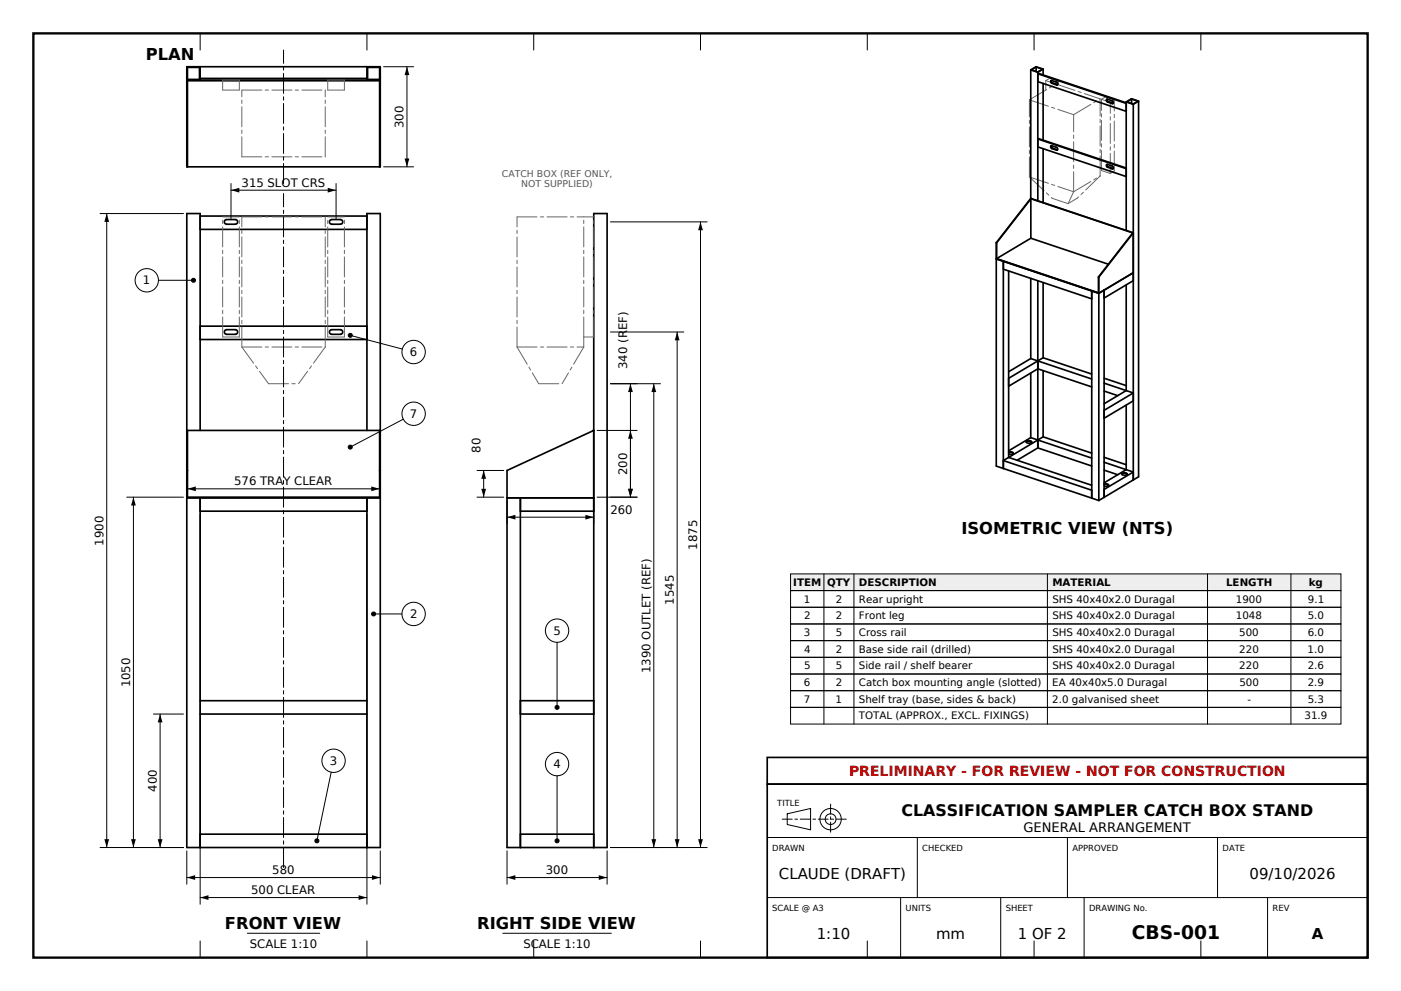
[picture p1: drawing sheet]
<svg xmlns="http://www.w3.org/2000/svg" width="420mm" height="297mm" viewBox="0 0 420 297" stroke-linecap="round" stroke-linejoin="round" font-family="sans-serif">
<g fill="none" stroke="#000" stroke-width=".5">
<path d="M56 20h58v30h-58zM60 20v4M110 20v4M56 24h58M56.2 20.2h3.6v3.6h-3.6zM56.2 24v26M56.2 24.2h57.6M60 23.5h50M110.2 20.2h3.6v3.6h-3.6zM113.8 24v26M309 20.9v38.6M309 20.9l2.1 .8"/>
<path d="M309.2 20.9l1.4-.8 1.9 .6-1.4 .9zM310.6 20.1v1.3M311.1 21.7v38.5M311.1 24.5l26.5 8.9M312.7 20.7l-2.1-.7-1.6 .9M312.7 20.7l-1.6 1M312.7 20.7v1.8M312.7 25v17M315.2 24.1v.4l.3 .4M315.3 25l-.3-.5 .2-.4 1.6 .6 .3 .5-.4 .2M315.3 25l1.4 .4M315.5 24.9l1.4 .4"/>
<path d="M315.5 24.9l-.2 .1M316.9 25.3h.1M316.9 25.3l-.2 .1M331.9 29.7v.4l.3 .3M332 30.6a.42 .42 0 0 1-.4-.4 .42 .42 0 0 1 .4-.5l1.6 .6 .2 .5-.4 .2M332 30.6l1.4 .4M332.2 30.4l-.2 .2M332.2 30.4l1.4 .5M333.6 30.9h.1M333.6 30.9l-.2 .1M337.6 30.5l2.1 .8M337.6 30.5v38.6"/>
<path d="M337.6 30.8l-26.3-8.8-.2 .1 26.5 8.9M337.8 30.5l1.4-.8 1.9 .6-1.4 .9zM339.2 29.7v1.3M339.7 31.3v112.5M341.3 30.3l-2.1-.7-1.6 .9M341.3 30.3l-1.6 1M341.3 30.3v112.6l-11.9 7.1M309 59.5l-10.3 13.2M309 59.5l30.6 10.3M309 59.5v11.9M309 59.5l30.6 10.2M309 59.6l-10.2 13.2"/>
<path d="M311.1 44l26.5 8.9M312.7 44.6v16.1M315.2 43.7v.4l.3 .3M315.3 44.5l-.3-.5 .2-.3 1.6 .5 .3 .6-.4 .2M315.3 44.5l1.4 .5M315.5 44.4l1.4 .5M315.5 44.4l-.2 .1M316.9 44.9h.1M316.9 44.9l-.2 .1M331.9 49.3v.4l.3 .3M332 50.1a.42 .42 0 0 1-.4-.4 .42 .42 0 0 1 .4-.4l1.6 .6 .2 .5-.4 .2M332 50.1l1.4 .5"/>
<path d="M332.2 50l-.2 .1M332.2 50l1.4 .5M333.6 50.5h.1M333.6 50.5l-.2 .1M337.6 50.4l-26.3-8.9-.2 .2 26.5 8.8M60 68.8h50M60 64.7h50M67.5 66l.4-.2h2.6a.7 .7 0 0 1 .8 .7 .7 .7 0 0 1-.8 .7l-2.8-.1-.5-.6zM99 66l.5-.2h2.6a.7 .7 0 0 1 .7 .7 .7 .7 0 0 1-.7 .7l-2.9-.1-.4-.3zM298.7 72.7v67l30.7 10.3M298.7 77.6l30.7 10.3 10.3-6.2M298.7 72.7l.1 .1"/>
<path d="M298.8 72.8v4.7M298.8 77.5l30.5 10.2v-4.7M300.8 78.3v62.1M309 71.4l-10.2 6.1M309 71.4l23.3 7.8M339.6 69.8l-10.3 13.2M339.6 69.8h.1M339.6 69.7l-10.2 13.3M339.6 69.7v.1M60 97.7h50M67.5 99l.4-.2h2.6a.7 .7 0 0 1 .8 .7 .7 .7 0 0 1-.8 .7l-2.8-.1-.5-.6zM99 99l.5-.2h2.6a.7 .7 0 0 1 .7 .7 .7 .7 0 0 1-.7 .7l-2.9-.1-.4-.3z"/>
<path d="M300.8 80.7l26.5 8.9M302.4 81.2v55.9l24.9 8.3M309 83.4v24.1M311.1 84.1v50.1M312.7 84.7v22.5M327.3 87.2v62.1M329.3 83h.1M329.4 83v67M331 87v62.1M337.6 85.4v31.7l-6.6 3.9M339.7 84.1l-8.7 5.2M60 101.8h50"/>
<path d="M302.4 115.8l8.7-5.3 16.2 5.5M309 111.8v19.4M309 107.5l18.3 6.1M309 107.5l-6.6 3.9M312.7 111.1v19.8M312.7 107.2l-10.3 6.2M312.7 107.2l14.6 4.9M331 117.2l4.1 1.4M331 114.8l8.7 3-8.7 5.2M331 113.4l6.6 2.2M56 129h58M56.2 129v20h57.6v-20"/>
<path d="M60 129v-65h-4v190h58v-190h-4v65M177.8 129.1l.2-.1-26 12v113h30v-190h-4v190M302.4 135.5h.9l.4 .3M302.4 135.6h.9l.4 .2M303.7 135.8a.9 .9 0 0 1-1.3 .3M307.7 132.5a1.23 1.23 0 0 1 1.6 0M307.8 132.3a.86 .86 0 0 1 1.4 .3l-.1 .1a1.22 1.22 0 0 1-1.5-.2zM309 131.2l18.3 6.1M309 131.2l-6.6 3.9M309.1 132.3v.4M311.1 134.2l16.2 5.5M311.1 134.2l-6.2 3.7"/>
<path d="M312.7 130.9l-11.9 7.1 26.5 8.9M312.7 130.9l14.6 4.9M331 138.5l8.7 3-8.7 5.2M331 137.1l6.6 2.2M337.6 121.4v19.4l-6.6 3.9M339.7 120.1l-8.7 5.3M56 149.2h58M56 141h.2M60 149.2v104.8M60 153.2h50M110 149.2v104.8M113.8 141h.2"/>
<path d="M152 149.2h26M156 153.2h22M156 149.2v104.8M331 145.1l.4-.1a.68 .68 0 0 1 .9 .5l-.5 .2h-.8M331 145.2h.9l.4 .2M331 140.9l4.1 1.4M336.3 142.1a1.23 1.23 0 0 1 1.6 0M336.4 141.9a.86 .86 0 0 1 1.5 .3l-.1 .1a1.22 1.22 0 0 1-1.5-.2zM337.7 141.9v.4M60 214h50M60 210h50M156 214h22"/>
<path d="M156 210h22M60 250h50M156 250h22"/>
</g>
<g fill="none" stroke="#666" stroke-width=".3" stroke-dasharray="6 1 1 1">
<path d="M66.7 27v-3M66.7 27h5.1M66.7 24h5.1M71.8 27v-3M72.5 27h25M98.3 27v-3M98.3 27h4.9M98.3 24h4.9M103.2 27v-3M308.6 29.9l8-4.7M308.6 29.9l13.3 4.5M313.5 27v-2.8"/>
<path d="M313.5 24.2l1.2-.7M313.5 24.2l2.7 .9M314.7 23.5l2.6 .8M316.2 25.4v-.3M316.2 25.1l1.1-.8M316.6 25.2l13.2 4.4M317.3 25.5v-1.2M321.9 34.4l7.9-4.8M330.2 29.8l1.2-.7M330.2 29.8l2.7 .9M331.4 29.1l2.6 .8M332.9 30.7l1.1-.8"/>
<path d="M72.5 47v-20M72.5 47h25M97.5 47v-20M308.6 53v-23.1M308.6 53l13.3 4.5M308.6 53l6.8 6.4M315.4 59.4l4.8 1.6M321.9 57.5v-23.1M321.9 57.5l-1.7 3.5M321.9 57.5l7.9-4.8M329.8 52.7v-23.1M329.8 52.7l-6.8 6.7"/>
<path d="M330.2 51.1v-21.3M330.2 51.1l2.7 .9M332.9 52v-21.3M332.9 52l1.1-.7M334 51.3v-21.4M66.7 65h5.1M72.5 65h25M98.3 65h4.9M155 65h20M175 65h3M320.2 61l2.8-1.6M66.7 101v-36"/>
<path d="M66.7 101h5.1M71.8 101v-36M72.5 104v-39M72.5 104h25M72.5 104l8 11M80.5 115h9M97.5 104v-39M97.5 104l-8 11M98.3 101v-36M98.3 101h4.9M103.2 101v-36M155 104v-39"/>
<path d="M155 104l6.5 11M155 104h20M161.5 115h7M175 104v-3M175 104l-6.5 11M175 101v-36M175 101h3M178 101v-36"/>
</g>
<path d="M85 55v-40M85 260v-202" fill="none" stroke="#000" stroke-width=".3" stroke-dasharray="6 1 1 1"/>
<g fill="none" stroke="#000" stroke-width=".3">
<path d="M115 20h9M122 20v30M69.3 55v10.5M69.3 57h31.4M100.7 55v10.5M115 50h9M30 64h25M32 64v190M183 66.5h29M210 66.5v187.5M47.5 84h10.5M183 99.5h22"/>
<path d="M203 99.5v154.5M183 115h15M189 115v34M196 115v139M179 129h12M38 149h17M40 149v105M56.2 144v4.5M56.2 146.5h57.6M60 154.2v116.8M110 154.2v116.8M113.8 144v4.5"/>
<path d="M143 149h8M143 141h8M145 141v8M152 150v7M152 155h26M178 150v7M179 149h12M112 184h8.5M167 192.5v19.5M46 214h9M48 214v40M167 232.5v19.5"/>
<path d="M30 254h25M56 255v10M114 255v10M152 255v10M182 255v10M183 254h29M56 263h58M60 269h50M74.1 279.7h21.7M150.7 279.7h32.6M152 263h30"/>
<circle cx="44" cy="84" r="3.5"/>
<circle cx="124" cy="105.5" r="3.5"/>
<circle cx="124" cy="124" r="3.5"/>
<circle cx="124" cy="184" r="3.5"/>
<circle cx="167" cy="189" r="3.5"/>
<circle cx="100" cy="228" r="3.5"/>
<circle cx="167" cy="229" r="3.5"/>
</g>
<g fill="#000">
<path d="M122 20l.7 2.5h-1.4zM69.3 57l2.5-.7v1.4zM98.3 56.3l2.4 .7-2.4 .7zM121.3 47.5h1.4l-.7 2.5zM32 64l.7 2.5h-1.4zM210 66.5l.7 2.5h-1.4zM203 99.5l.7 2.5h-1.4zM189 115l.7 2.5h-1.4zM196 115l.7 2.5h-1.4zM189 129l.7 2.5h-1.4zM40 149l.7 2.5h-1.4zM56.2 146.5l2.5-.7v1.4z"/>
<path d="M111.3 145.8l2.5 .7-2.5 .7zM145 141l.7 2.5h-1.4zM144.3 146.5h1.4l-.7 2.5zM152 155l2.5-.7v1.4zM175.5 154.3l2.5 .7-2.5 .7zM188.3 146.5h1.4l-.7 2.5zM48 214l.7 2.5h-1.4zM31.3 251.5h1.4l-.7 2.5zM39.3 251.5h1.4l-.7 2.5zM47.3 251.5h1.4l-.7 2.5zM195.3 251.5h1.4l-.7 2.5zM202.3 251.5h1.4l-.7 2.5z"/>
<path d="M209.3 251.5h1.4l-.7 2.5zM56 263l2.5-.7v1.4zM60 269l2.5-.7v1.4zM107.5 268.3l2.5 .7-2.5 .7zM111.5 262.3l2.5 .7-2.5 .7zM152 263l2.5-.7v1.4zM179.5 262.3l2.5 .7-2.5 .7z"/>
</g>
<g fill="#000" stroke="#000" stroke-width=".3">
<path d="M105 100.5l15.6 4.1zM105 134l15.9-8.4zM99.3 231.4l-4.3 20.6z"/>
<circle cx="58" cy="84" r=".6"/>
<circle cx="105" cy="100.5" r=".6"/>
<circle cx="105" cy="134" r=".6"/>
<circle cx="112" cy="184" r=".6"/>
<circle cx="167" cy="212" r=".6"/>
<circle cx="95" cy="252" r=".6"/>
<circle cx="167" cy="252" r=".6"/>
</g>
<path d="M237 172h165v5h-165z" fill="#eee" stroke="#000" stroke-width=".3"/>
<g fill="none" stroke="#000" stroke-width=".3">
<path d="M60 10v5M110 10v5M160 10v5M210 10v5M260 10v5M310 10v5M360 10v5M237 177h165v5h-165zM247 172v45M256 172v45M314 172v45M362 172v45"/>
<path d="M387 172v45M237 182h165v5h-165zM237 187h165v5h-165zM237 192h165v5h-165zM237 197h165v5h-165zM237 202h165v5h-165zM237 207h165v5h-165zM237 212h165v5h-165zM230 251h180M236 243.9l7-1.6v6.4l-7-1.6zM275 251v18M320 251v18"/>
<path d="M365 251v18M230 269h180M270 269v18M300 269v18M325 269v18M380 269v18M60 282v5M110 282v5M160 282v5M210 282v5M260 282v5M310 282v5"/>
<path d="M360 282v5"/>
<circle cx="249" cy="245.5" r="1.61"/>
<circle cx="249" cy="245.5" r="3.2"/>
</g>
<path d="M10 10h400v277h-400z" fill="none" stroke="#000" stroke-width=".7" stroke-linecap="butt"/>
<path d="M230 235h180v52h-180zM230 227h180v8h-180z" fill="none" stroke="#000" stroke-width=".5"/>
<path d="M234.5 245.5h19.5M249 241v9" fill="none" stroke="#000" stroke-width=".3" stroke-dasharray="3 .8 .8 .8"/>
<text font-size="5.6" x="339.3" y="281.5">CBS-001</text>
<g font-size="4.9">
<text x="43.7" y="18">PLAN</text>
<text x="288.2" y="160">ISOMETRIC VIEW (NTS)</text>
<text x="67.5" y="278.5">FRONT VIEW</text>
<text x="143" y="278.5">RIGHT SIDE VIEW</text>
</g>
<text font-size="4.8" x="270.2" y="244.5">CLASSIFICATION SAMPLER CATCH BOX STAND</text>
<g font-size="4.5">
<text x="233.5" y="263.5">CLAUDE (DRAFT)</text>
<text x="374.6" y="263.5">09/10/2026</text>
<text x="244.9" y="281.5">1:10</text>
<text x="280.6" y="281.5">mm</text>
<text x="305.2" y="281.5">1 OF 2</text>
<text x="393.3" y="281.5">A</text>
</g>
<text font-size="4.2" fill="#b00" x="254.5" y="232.6">PRELIMINARY - FOR REVIEW - NOT FOR CONSTRUCTION</text>
<text font-size="3.9" x="306.8" y="249.2">GENERAL ARRANGEMENT</text>
<g font-size="3.5">
<text x="121" y="38.4" transform="rotate(-90 121 38.4)">300</text>
<text x="72.4" y="56">315 SLOT CRS</text>
<text x="42.9" y="85.2">1</text>
<text x="122.9" y="106.7">6</text>
<text x="188" y="110.6" transform="rotate(-90 188 110.6)">340 (REF)</text>
<text x="122.9" y="125.2">7</text>
<text x="144" y="135.7" transform="rotate(-90 144 135.7)">80</text>
<text x="188" y="142.4" transform="rotate(-90 188 142.4)">200</text>
<text x="70.2" y="145.5">576 TRAY CLEAR</text>
<text x="183" y="154">260</text>
<text x="31" y="163.5" transform="rotate(-90 31 163.5)">1900</text>
<text x="209" y="164.7" transform="rotate(-90 209 164.7)">1875</text>
<text x="122.9" y="185.2">2</text>
<text x="202" y="181.2" transform="rotate(-90 202 181.2)">1545</text>
<text x="165.9" y="190.3">5</text>
<text x="195" y="201.7" transform="rotate(-90 195 201.7)">1390 OUTLET (REF)</text>
<text x="39" y="206" transform="rotate(-90 39 206)">1050</text>
<text x="98.9" y="229.3">3</text>
<text x="165.9" y="230.2">4</text>
<text x="47" y="237.3" transform="rotate(-90 47 237.3)">400</text>
<text x="81.6" y="262">580</text>
<text x="163.6" y="262">300</text>
<text x="75.3" y="268">500 CLEAR</text>
<text x="74.9" y="284">SCALE 1:10</text>
<text x="156.9" y="284">SCALE 1:10</text>
</g>
<g font-size="3.1">
<text x="237.8" y="175.6">ITEM QTY</text>
<text x="257.5" y="175.6">DESCRIPTION</text>
<text x="315.5" y="175.6">MATERIAL</text>
<text x="367.6" y="175.6">LENGTH</text>
<text x="392.4" y="175.6">kg</text>
<text x="241" y="180.6">1</text>
<text x="241.1" y="185.6">2</text>
<text x="250.6" y="185.6">2</text>
<text x="250.6" y="180.6">2</text>
<text x="257.5" y="180.6">Rear upright</text>
<text x="257.5" y="185.6">Front leg</text>
<text x="315.5" y="180.6">SHS 40x40x2.0 Duragal</text>
<text x="315.5" y="185.6">SHS 40x40x2.0 Duragal</text>
<text x="370.5" y="180.6">1900</text>
<text x="370.5" y="185.6">1048</text>
<text x="392" y="185.6">5.0</text>
<text x="392.1" y="180.6">9.1</text>
<text x="241" y="190.6">3</text>
<text x="250.5" y="190.6">5</text>
<text x="257.5" y="190.6">Cross rail</text>
<text x="315.5" y="190.6">SHS 40x40x2.0 Duragal</text>
<text x="371.5" y="190.6">500</text>
<text x="392" y="190.6">6.0</text>
<text x="241" y="195.6">4</text>
<text x="250.6" y="195.6">2</text>
<text x="257.5" y="195.6">Base side rail (drilled)</text>
<text x="315.5" y="195.6">SHS 40x40x2.0 Duragal</text>
<text x="371.5" y="195.6">220</text>
<text x="392" y="195.6">1.0</text>
<text x="241" y="200.6">5</text>
<text x="250.5" y="200.6">5</text>
<text x="257.5" y="200.6">Side rail / shelf bearer</text>
<text x="315.5" y="200.6">SHS 40x40x2.0 Duragal</text>
<text x="371.5" y="200.6">220</text>
<text x="392" y="200.6">2.6</text>
<text x="241" y="205.6">6</text>
<text x="250.6" y="205.6">2</text>
<text x="257.5" y="205.6">Catch box mounting angle (slotted)</text>
<text x="315.4" y="205.6">EA 40x40x5.0 Duragal</text>
<text x="371.5" y="205.6">500</text>
<text x="392" y="205.6">2.9</text>
<text x="241" y="210.6">7</text>
<text x="250.5" y="210.6">1</text>
<text x="257.5" y="210.6">Shelf tray (base, sides &amp; back)</text>
<text x="257.5" y="215.6">TOTAL (APPROX., EXCL. FIXINGS)</text>
<text x="315.5" y="210.6">2.0 galvanised sheet</text>
<text x="373.9" y="210.6">-</text>
<text x="391.1" y="215.6">31.9</text>
<text x="392.1" y="210.6">5.3</text>
</g>
<g font-size="2.8" fill="#555">
<text x="150.4" y="53">CATCH BOX (REF ONLY,</text>
<text x="156.2" y="56">NOT SUPPLIED)</text>
</g>
<g font-size="2.5">
<text x="233" y="241.5">TITLE</text>
<text x="231.5" y="255">DRAWN</text>
<text x="276.5" y="255">CHECKED</text>
<text x="321.5" y="255">APPROVED</text>
<text x="366.5" y="255">DATE</text>
<text x="231.5" y="273">SCALE @ A3</text>
<text x="271.5" y="273">UNITS</text>
<text x="301.5" y="273">SHEET</text>
<text x="326.5" y="273">DRAWING No.</text>
<text x="381.5" y="273">REV</text>
</g>
</svg>
